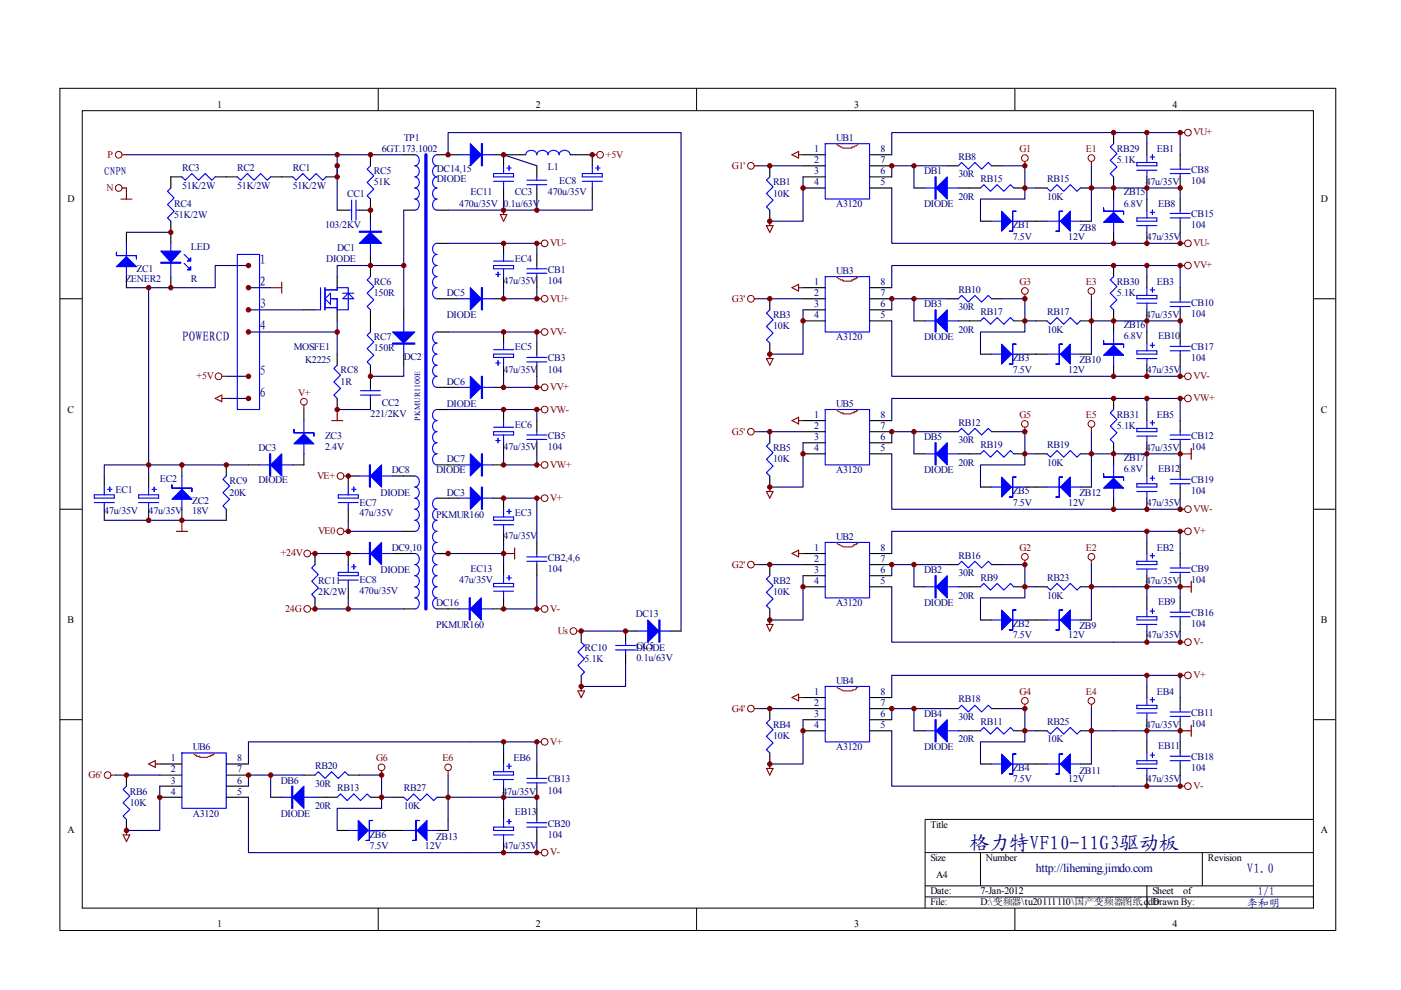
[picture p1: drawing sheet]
<svg xmlns="http://www.w3.org/2000/svg" width="297mm" height="210mm" viewBox="0 0 297 210" stroke-linecap="round" stroke-linejoin="round" font-family="sans-serif">
<g fill="none" stroke="#000" stroke-width=".21">
<path d="M12.7 18.7h270.5v178.6h-270.5zM80.2 18.7v4.7M147.7 18.7v4.7M215.2 18.7v4.7M17.4 23.5h261.1v169h-261.1zM12.7 63.3h4.7M278.4 63.3h4.7M12.7 108h4.7M278.4 108h4.7M12.7 152.6h4.7M278.4 152.6h4.7M278.4 173.7h-82.3v18.8"/>
<path d="M80.2 192.5v4.7M147.7 192.5v4.7M196.1 180.8h82.3M196.1 187.8h82.3M196.1 190.2h82.3M207.9 180.8v7M215.2 192.5v4.7M243.2 187.8v4.7M254.9 180.8v7"/>
</g>
<g fill="none" stroke="#000" stroke-width=".23">
<path d="M38.6 37.5h-2.4v2.4M45.6 37.5h4.7M57.4 37.5h4.7M69.1 37.5h2.4M78.5 32.8v2.4M85.6 32.8h2.4M92.7 32.8h4.7M104.4 32.8h7.1M106.8 32.8v2.4M106.8 39.9v2.3M113.8 35.2v2.3M113.8 39.9v2.3"/>
<path d="M120.9 32.8h4.7v2.4M125.6 39.9v2.3M163.2 35.2v2.3M170.3 32.8h4.7M170.3 37.5h4.7M170.3 35.2h4.7M170.3 39.9h4.7M184.4 32.8h4.7M184.4 37.5h4.7M184.4 35.2h4.7M184.4 39.9h4.7M193.8 39.9h2.3"/>
<path d="M200.8 35.2h2.4M203.2 39.9h4.7M210.2 35.2h2.4M214.9 39.9h2.4M219.6 39.9h2.4M229 39.9h2.4M236.1 28.1v2.4M236.1 37.5v4.7M243.2 30.5v2.3M243.2 37.5v2.4M250.2 32.8v2.4M250.2 37.5v2.4"/>
<path d="M26.8 49.3v2.3M26.8 58.6v2.4M36.2 46.9v4.7M36.2 58.6v2.4M71.5 44.6h2.3M71.5 58.6v2.4M76.2 44.6h2.3M78.5 42.2v4.7M78.5 53.9v4.7M85.6 44.6h2.4M92.7 44.6h2.3M92.7 51.6h2.3"/>
<path d="M106.8 51.6v2.3M106.8 58.6v2.4M113.8 53.9v2.4M113.8 58.6v2.4M163.2 44.6v2.3M207.9 46.9h2.3M217.3 46.9h4.7M229 46.9h2.4M236.1 49.3v2.3M236.1 56.3v2.3M243.2 42.2v2.4M243.2 49.3v2.3"/>
<path d="M243.2 58.6v2.4M250.2 42.2v2.4M250.2 46.9v2.4M64.4 65.7h2.4M71.5 65.7v2.3M71.5 75.1v2.3M78.5 65.7v4.7M78.5 77.4v4.7M85.6 65.7v2.3M85.6 75.1v2.3M92.7 63.3h4.7M92.7 70.4h2.3"/>
<path d="M104.4 63.3h2.4M106.8 70.4v2.3M106.8 77.4v2.4M113.8 72.7v2.4M113.8 77.4v2.4M163.2 63.3v2.4M163.2 72.7v2.4M170.3 65.7h4.7M170.3 61h4.7M170.3 63.3h4.7M170.3 68h4.7M184.4 65.7h4.7"/>
<path d="M184.4 61h4.7M184.4 63.3h4.7M184.4 68h4.7M193.8 68h2.3M200.8 63.3h2.4M203.2 68h4.7M207.9 75.1h2.3M210.2 63.3h2.4M214.9 68h2.4M217.3 75.1h4.7M219.6 68h2.4M229 68h2.4"/>
<path d="M229 75.1h2.4M236.1 65.7v4.7M236.1 77.4v2.4M243.2 65.7v2.3M243.2 70.4v2.3M243.2 77.4v2.4M250.2 61v2.3M250.2 65.7v2.3M250.2 70.4v2.3M250.2 75.1v2.3M38.6 98.6v2.3M48 98.6v2.3"/>
<path d="M52.7 98.6h2.3M64.4 86.8v2.4M64.4 96.2v2.4h-2.3M71.5 84.5v2.3M78.5 84.5v2.3M92.7 98.6h4.7M92.7 82.1h4.7M92.7 86.8h2.3M104.4 98.6h2.4M104.4 82.1h2.4M106.8 86.8v2.4M106.8 93.9v2.3"/>
<path d="M113.8 89.2v2.3M113.8 93.9v2.3M163.2 91.5v2.4M170.3 89.2h4.7M170.3 91.5h4.7M170.3 93.9h4.7M170.3 96.2h4.7M184.4 89.2h4.7M184.4 91.5h4.7M184.4 93.9h4.7M184.4 96.2h4.7M193.8 96.2h2.3"/>
<path d="M200.8 91.5h2.4M203.2 96.2h4.7M210.2 91.5h2.4M214.9 96.2h2.4M219.6 96.2h2.4M229 96.2h2.4M236.1 84.5v2.3M236.1 93.9v4.7M243.2 86.8v2.4M243.2 93.9v2.3M243.2 98.6v2.3M250.2 89.2v2.3"/>
<path d="M250.2 93.9v2.3M250.2 98.6v2.3M22.1 100.9v2.4M22.1 108v2.3M31.5 100.9v2.4M31.5 108v2.3M38.6 108v2.3M48 108v2.3M66.8 117.4v2.3M73.8 108v2.3M76.2 117.4h-2.4v2.3M76.2 100.9h-2.4v2.4"/>
<path d="M83.2 117.4h4.8M83.2 100.9h4.8M85.6 112.7h2.4M92.7 117.4h2.3M92.7 105.6h4.7M104.4 105.6h2.4v2.4M106.8 112.7v2.3M106.8 119.7v2.4M113.8 115v2.4M113.8 119.7v2.4M163.2 100.9v2.4M163.2 119.7v2.4"/>
<path d="M170.3 117.4h4.7M170.3 119.7h4.7M184.4 117.4h4.7M184.4 119.7h4.7M200.8 119.7h2.4M207.9 103.3h2.3M210.2 119.7h2.4M217.3 103.3h4.7M229 103.3h2.4M236.1 105.6v2.4M243.2 105.6v2.4M243.2 115v2.4"/>
<path d="M250.2 103.3v2.3M250.2 117.4v2.3M66.8 126.8v2.3M73.8 124.4v2.4M85.6 129.1h2.4M92.7 129.1h4.7M106.8 126.8v2.3h-2.4M123.2 133.8v2.4M132.6 138.5v2.4M135 133.8h-2.4v2.4M142 133.8h2.4M163.2 129.1v2.4"/>
<path d="M170.3 122.1h4.7M170.3 124.4h4.7M184.4 122.1h4.7M184.4 124.4h4.7M193.8 124.4h2.3M203.2 124.4h4.7M207.9 131.5h2.3M214.9 124.4h2.4M217.3 131.5h4.7M219.6 124.4h2.4M229 124.4h2.4M229 131.5h2.4"/>
<path d="M243.2 122.1v2.3M243.2 126.8v2.3M243.2 133.8v2.4M250.2 122.1v2.3M250.2 126.8v2.3M250.2 131.5v2.3M106.8 159.6v2.4M123.2 143.2v2.3M163.2 150.2v2.4M163.2 159.6v2.4M170.3 147.9h4.7M170.3 150.2h4.7"/>
<path d="M170.3 152.6h4.7M170.3 154.9h4.7M184.4 147.9h4.7M184.4 150.2h4.7M184.4 152.6h4.7M184.4 154.9h4.7M193.8 154.9h2.3M200.8 150.2h2.4M203.2 154.9h4.7M210.2 150.2h2.4M214.9 154.9h2.4M219.6 154.9h2.4"/>
<path d="M229 154.9h2.4M243.2 145.5v2.4M243.2 152.6v2.3M243.2 157.3v2.3M250.2 147.9v2.3M250.2 152.6v2.3M250.2 157.3v2.3M26.8 164.3v2.4M26.8 173.7v2.4M33.9 162h4.7M33.9 164.3h4.7M33.9 166.7h4.7"/>
<path d="M33.9 169h4.7M48 162h4.7M48 164.3h4.7M48 166.7h4.7M48 169h4.7M57.4 169h2.3M64.4 164.3h2.4M66.8 169h4.7M71.5 176.1h2.3M73.8 164.3h2.4M78.5 169h2.4M80.9 176.1h4.7"/>
<path d="M83.2 169h2.4M92.7 169h2.3M92.7 176.1h2.3M106.8 166.7v2.3M106.8 171.4v2.3M106.8 178.4v2.4M113.8 162v2.3M113.8 166.7v2.3M113.8 171.4v2.3M113.8 176.1v2.3M207.9 162h2.3M217.3 162h4.7"/>
<path d="M229 162h2.4M243.2 164.3v2.4M250.2 162v2.3"/>
</g>
<g fill="none" stroke="#00f" stroke-width=".23">
<path d="M36.2 39.9l-.7 .7 1.4 1.4-1.4 1.4 1.4 1.4-1.4 1.4 .7 .7M38.6 37.5l.7 .7 1.4-1.4 1.4 1.4 1.4-1.4 1.4 1.4 .7-.7M50.3 37.5l.7 .7 1.4-1.4 1.5 1.4 1.4-1.4 1.4 1.4 .7-.7M62.1 37.5l.7 .7 1.4-1.4 1.4 1.4 1.4-1.4 1.4 1.4 .7-.7M78.5 35.2l-.7 .7 1.5 1.4-1.5 1.4 1.5 1.4-1.5 1.4 .7 .7M88 32.8a1.2 1.2 0 0 1 .9 1.2 1.2 1.2 0 0 1-.9 1.2 1.2 1.2 0 0 1 .9 1.1 1.2 1.2 0 0 1-.9 1.2 1.2 1.2 0 0 1 .9 1.2 1.2 1.2 0 0 1-.9 1.2 1.2 1.2 0 0 1 .9 1.1 1.2 1.2 0 0 1-.9 1.2 1.2 1.2 0 0 1 .9 1.2 1.2 1.2 0 0 1-.9 1.2M92.7 32.8a1.2 1.2 0 0 0-1 1.2 1.2 1.2 0 0 0 1 1.2 1.2 1.2 0 0 0-1 1.1 1.2 1.2 0 0 0 1 1.2 1.2 1.2 0 0 0-1 1.2 1.2 1.2 0 0 0 1 1.2 1.2 1.2 0 0 0-1 1.1 1.2 1.2 0 0 0 1 1.2 1.2 1.2 0 0 0-1 1.2 1.2 1.2 0 0 0 1 1.2M97.4 32.8h7M104.6 36.8h4.3v.7h-4.3zM104.6 38.4h4.3M106.8 35.2v1.6M106.8 38.4v1.5"/>
<path d="M107.5 35.6h.9M107.9 35.2v.9M111.5 32.8a1.21 1.21 0 0 1 1.1-.9 1.21 1.21 0 0 1 1.2 .9 1.21 1.21 0 0 1 1.2-.9 1.21 1.21 0 0 1 1.2 .9 1.2 1.2 0 0 1 1.2-.9 1.2 1.2 0 0 1 1.1 .9 1.21 1.21 0 0 1 1.2-.9 1.21 1.21 0 0 1 1.2 .9M111.7 39.2h4.2M111.7 38.2h4.2M113.8 37.5v.7M113.8 39.2v.7M123.5 38.4h4.2M123.5 36.8h4.2v.7h-4.2zM125.6 35.2v1.6M125.6 38.4v1.5M126.3 35.6h.9"/>
<path d="M126.8 35.2v.9M163.2 37.5l-.7 .7 1.4 1.4-1.4 1.4 1.4 1.4-1.4 1.5 .7 .7M175 30.5h9.4v11.7h-9.4zM196.1 39.9h7.1M203.2 35.2l.7-.7 1.4 1.4 1.4-1.4 1.4 1.4 1.4-1.4 .7 .7M207.9 39.9l.7-.7 1.4 1.4 1.4-1.4 1.4 1.4 1.4-1.4 .7 .7M222 39.9l.7 .7 1.4-1.4 1.4 1.4 1.4-1.4 1.4 1.4 .7-.7M236.1 30.5l-.7 .7 1.4 1.4-1.4 1.4 1.4 1.4-1.4 1.4 .7 .7M241 34.5h4.3v.7h-4.3zM241 36.1h4.3M243.2 32.8v1.7M243.2 36.1v1.4"/>
<path d="M243.9 33.3h.9M244.3 32.8v.9M248.1 36.8h4.2M248.1 35.9h4.2M250.2 35.2v.7M250.2 36.8v.7M26.8 51.6v7M36.2 51.6v7M39 55.8l1 1M39 53.9l1 1M50.3 53.9h4.7v32.9h-4.7zM73.8 44.6h.7"/>
<path d="M74.5 42.4v4.3M75.5 44.6h.7M75.5 42.4v4.3M78.5 58.6l-.7 .7 1.5 1.5-1.5 1.4 1.5 1.4-1.5 1.4 .7 .7M78.5 46.9v7M92.7 51.6a1.2 1.2 0 0 0-1 1.2 1.2 1.2 0 0 0 1 1.1 1.2 1.2 0 0 0-1 1.2 1.2 1.2 0 0 0 1 1.2 1.2 1.2 0 0 0-1 1.2 1.2 1.2 0 0 0 1 1.1 1.2 1.2 0 0 0-1 1.2 1.2 1.2 0 0 0 1 1.2 1.2 1.2 0 0 0-1 1.2 1.2 1.2 0 0 0 1 1.1M104.6 56.3h4.3v.7h-4.3zM104.6 55.4h4.3M105.1 58.2h1M105.6 57.7v.9M106.8 53.9v1.5M106.8 57v1.6"/>
<path d="M111.7 57h4.2M111.7 57.9h4.2M113.8 56.3v.7M113.8 57.9v.7M175 58.6h9.4v11.8h-9.4zM210.2 46.9h7.1M222 46.9h7M236.1 58.6l-.7 .7 1.4 1.5-1.4 1.4 1.4 1.4-1.4 1.4 .7 .7M236.1 42.2v7.1M241 46.2h4.3v.7h-4.3zM241 47.8h4.3M243.2 44.6v1.6"/>
<path d="M243.2 47.8v1.5M243.9 45h.9M244.3 44.6v.9M248.1 46.2h4.2M248.1 45.3h4.2M250.2 44.6v.7M250.2 46.2v.7M68 61v4.7h-1.2M68.9 61.5h2.6v-.5h2.3v4.7h-2.3v-2.4h-1.4M68.9 61v4.7M68.9 65.2h2.6M68.9 63.3l1.2-1.1v2.3z"/>
<path d="M71.5 77.4l-.7 .7 1.4 1.4-1.4 1.5 1.4 1.4-1.4 1.4 .7 .7M72.7 63.3l1.1-1.1 1.2 1.1zM72.7 62.2h2.3M78.5 70.4l-.7 .7 1.5 1.4-1.5 1.4 1.5 1.4-1.5 1.4 .7 .7M85.6 68v7.1M92.7 70.4a1.2 1.2 0 0 0-1 1.2 1.2 1.2 0 0 0 1 1.1 1.2 1.2 0 0 0-1 1.2 1.2 1.2 0 0 0 1 1.2 1.2 1.2 0 0 0-1 1.2 1.2 1.2 0 0 0 1 1.1 1.21 1.21 0 0 0-1 1.2 1.21 1.21 0 0 0 1 1.2 1.2 1.2 0 0 0-1 1.2 1.2 1.2 0 0 0 1 1.1M97.4 63.3h7M104.6 75.1h4.3v.7h-4.3zM104.6 74.1h4.3M105.1 77h1M105.6 76.5v.9M106.8 72.7v1.4"/>
<path d="M106.8 75.8v1.6M111.7 75.8h4.2M111.7 76.7h4.2M113.8 75.1v.7M113.8 76.7v.7M163.2 65.7l-.7 .7 1.4 1.4-1.4 1.4 1.4 1.4-1.4 1.4 .7 .7M196.1 68h7.1M203.2 63.3l.7-.7 1.4 1.4 1.4-1.4 1.4 1.4 1.4-1.4 .7 .7M207.9 68l.7-.7 1.4 1.4 1.4-1.4 1.4 1.4 1.4-1.4 .7 .7M210.2 75.1h7.1M222 68l.7 .7 1.4-1.4 1.4 1.4 1.4-1.4 1.4 1.4 .7-.7M222 75.1h7"/>
<path d="M236.1 70.4v7M241 62.6h4.3v.7h-4.3zM241 74.4h4.3v.7h-4.3zM241 64.3h4.3M241 76h4.3M243.2 61v1.6M243.2 64.3v1.4M243.2 72.7v1.7M243.2 76v1.4M243.9 61.5h.9M243.9 73.2h.9M244.3 61v.9"/>
<path d="M244.3 72.7v1M248.1 74.4h4.2M248.1 65h4.2M248.1 64h4.2M248.1 73.4h4.2M250.2 63.3v.7M250.2 65v.7M250.2 72.7v.7M250.2 74.4v.7M55 98.6h7.1M64.4 89.2v7M76.4 83.8h4.3"/>
<path d="M76.4 82.8h4.3M78.5 82.1v.7M78.5 83.8v.7M92.7 96.2a1.2 1.2 0 0 0-1 1.2 1.2 1.2 0 0 0 1 1.2M92.7 86.8a1.2 1.2 0 0 0-1 1.2 1.2 1.2 0 0 0 1 1.2 1.2 1.2 0 0 0-1 1.2 1.2 1.2 0 0 0 1 1.1 1.2 1.2 0 0 0-1 1.2 1.2 1.2 0 0 0 1 1.2 1.2 1.2 0 0 0-1 1.2 1.2 1.2 0 0 0 1 1.1M97.4 98.6h7M97.4 82.1h7M104.6 91.5h4.3v.7h-4.3zM104.6 90.6h4.3M105.1 93.4h1M105.6 92.9v1M106.8 89.2v1.4"/>
<path d="M106.8 92.2v1.7M111.7 93.2h4.2M111.7 92.2h4.2M113.8 91.5v.7M113.8 93.2v.7M163.2 93.9l-.7 .7 1.4 1.4-1.4 1.4 1.4 1.4-1.4 1.4 .7 .7M175 86.8h9.4v11.8h-9.4zM196.1 96.2h7.1M203.2 91.5l.7-.7 1.4 1.4 1.4-1.4 1.4 1.4 1.4-1.4 .7 .7M207.9 96.2l.7-.7 1.4 1.4 1.4-1.4 1.4 1.4 1.4-1.4 .7 .7M222 96.2l.7 .7 1.4-1.4 1.4 1.4 1.4-1.4 1.4 1.4 .7-.7M236.1 86.8l-.7 .7 1.4 1.4-1.4 1.5 1.4 1.4-1.4 1.4 .7 .7"/>
<path d="M236.1 98.6v7M241 90.8h4.3v.7h-4.3zM241 92.5h4.3M243.2 89.2v1.6M243.2 92.5v1.4M243.9 89.6h.9M244.3 89.2v.9M248.1 93.2h4.2M248.1 92.2h4.2M250.2 91.5v.7M250.2 93.2v.7M20 106.6h4.2"/>
<path d="M20 104.9h4.2v.7h-4.2zM22.1 103.3v1.6M22.1 106.6v1.4M22.8 103.7h1M23.3 103.3v.9M29.4 104.9h4.2v.7h-4.2zM29.4 106.6h4.2M31.5 103.3v1.6M31.5 106.6v1.4M32.2 103.7h1M32.7 103.3v.9M38.6 100.9v7.1"/>
<path d="M48 100.9l-.7 .7 1.4 1.4-1.4 1.4 1.4 1.5-1.4 1.4 .7 .7M66.8 119.7l-.7 .7 1.4 1.4-1.4 1.4 1.4 1.4-1.4 1.5 .7 .7M71.7 106.6h4.3M71.7 104.9h4.3v.7h-4.3zM73.8 103.3v1.6M73.8 106.6v1.4M73.8 119.7v1.7M74.5 103.7h1M75 103.3v.9M75 119.7v1M76.2 117.4h7M76.2 100.9h7"/>
<path d="M88 117.4a1.2 1.2 0 0 1 .9 1.1 1.2 1.2 0 0 1-.9 1.2 1.2 1.2 0 0 1 .9 1.2 1.2 1.2 0 0 1-.9 1.2 1.2 1.2 0 0 1 .9 1.1 1.2 1.2 0 0 1-.9 1.2 1.2 1.2 0 0 1 .9 1.2 1.2 1.2 0 0 1-.9 1.2M88 100.9a1.2 1.2 0 0 1 .9 1.2 1.2 1.2 0 0 1-.9 1.2 1.2 1.2 0 0 1 .9 1.1 1.2 1.2 0 0 1-.9 1.2 1.2 1.2 0 0 1 .9 1.2 1.2 1.2 0 0 1-.9 1.2 1.2 1.2 0 0 1 .9 1.1 1.2 1.2 0 0 1-.9 1.2 1.2 1.2 0 0 1 .9 1.2 1.2 1.2 0 0 1-.9 1.2M92.7 105.6a1.2 1.2 0 0 0-1 1.2 1.2 1.2 0 0 0 1 1.2 1.21 1.21 0 0 0-1 1.1 1.21 1.21 0 0 0 1 1.2 1.2 1.2 0 0 0-1 1.2 1.2 1.2 0 0 0 1 1.2 1.2 1.2 0 0 0-1 1.1 1.2 1.2 0 0 0 1 1.2 1.2 1.2 0 0 0-1 1.2 1.2 1.2 0 0 0 1 1.2 1.2 1.2 0 0 0-1 1.1 1.2 1.2 0 0 0 1 1.2 1.2 1.2 0 0 0-1 1.2 1.2 1.2 0 0 0 1 1.2 1.2 1.2 0 0 0-1 1.1 1.2 1.2 0 0 0 1 1.2 1.2 1.2 0 0 0-1 1.2 1.2 1.2 0 0 0 1 1.2M97.4 105.6h7M104.6 109.6h4.3v.7h-4.3zM104.6 111.3h4.3M106.8 108v1.6M106.8 111.3v1.4M107.5 108.4h.9M107.9 108v.9M111.7 119h4.2M111.7 118.1h4.2"/>
<path d="M113.8 117.4v.7M113.8 119v.7M175 115h9.4v11.8h-9.4zM203.2 119.7l.7-.7 1.4 1.4 1.4-1.4 1.4 1.4 1.4-1.4 .7 .7M210.2 103.3h7.1M222 103.3h7M241 102.6h4.3v.7h-4.3zM241 119h4.3v.7h-4.3zM241 104.2h4.3M243.2 100.9v1.7M243.2 104.2v1.4M243.2 117.4v1.6"/>
<path d="M243.9 101.4h.9M243.9 117.8h.9M244.3 100.9v1M244.3 117.4v.9M248.1 102.6h4.2M248.1 101.6h4.2M250.2 100.9v.7M250.2 102.6v.7M250.2 119.7v.7M71.7 121.4h4.3v.7h-4.3zM71.7 123h4.3M73.8 123v1.4"/>
<path d="M74.5 120.2h1M88 126.8a1.2 1.2 0 0 1 .9 1.1 1.2 1.2 0 0 1-.9 1.2M92.7 126.8a1.2 1.2 0 0 0-1 1.1 1.2 1.2 0 0 0 1 1.2M97.4 129.1h7M104.6 123.7h4.3v.7h-4.3zM104.6 125.3h4.3M106.8 122.1v1.6M106.8 125.3v1.5M107.5 122.5h.9M107.9 122.1v.9M123.2 136.2l.7 .7-1.4 1.4 1.4 1.4-1.4 1.4 1.4 1.4-.7 .7M130.5 137.8h4.2"/>
<path d="M130.5 136.9h4.2M132.6 136.2v.7M132.6 137.8v.7M135 133.8h7M163.2 122.1l-.7 .7 1.4 1.4-1.4 1.4 1.4 1.4-1.4 1.4 .7 .7M196.1 124.4h7.1M207.9 124.4l.7-.7 1.4 1.4 1.4-1.4 1.4 1.4 1.4-1.4 .7 .7M210.2 131.5h7.1M222 124.4l.7 .7 1.4-1.4 1.4 1.4 1.4-1.4 1.4 1.4 .7-.7M222 131.5h7M241 130.8h4.3v.7h-4.3zM241 120.7h4.3"/>
<path d="M241 132.4h4.3M243.2 120.7v1.4M243.2 129.1v1.7M243.2 132.4v1.4M243.9 129.6h.9M244.3 129.1v.9M248.1 130.8h4.2M248.1 121.4h4.2M248.1 120.4h4.2M248.1 129.8h4.2M250.2 121.4v.7M250.2 129.1v.7"/>
<path d="M250.2 130.8v.7M38.6 159.6h9.4v11.8h-9.4zM163.2 152.6l-.7 .7 1.4 1.4-1.4 1.4 1.4 1.4-1.4 1.4 .7 .7M175 145.5h9.4v11.8h-9.4zM196.1 154.9h7.1M203.2 150.2l.7-.7 1.4 1.4 1.4-1.4 1.4 1.4 1.4-1.4 .7 .7M207.9 154.9l.7-.7 1.4 1.4 1.4-1.4 1.4 1.4 1.4-1.4 .7 .7M222 154.9l.7 .7 1.4-1.4 1.4 1.4 1.4-1.4 1.4 1.4 .7-.7M241 149.5h4.3v.7h-4.3zM241 151.2h4.3M243.2 147.9v1.6M243.2 151.2v1.4"/>
<path d="M243.2 159.6v1.7M243.9 148.4h.9M244.3 147.9v.9M244.3 159.6v1M248.1 151.9h4.2M248.1 150.9h4.2M250.2 150.2v.7M250.2 151.9v.7M250.2 159.6v.7M26.8 166.7l-.7 .7 1.4 1.4-1.4 1.4 1.4 1.4-1.4 1.4 .7 .7M59.7 169h7.1M66.8 164.3l.7-.7 1.4 1.4 1.4-1.4 1.4 1.4 1.4-1.4 .7 .7"/>
<path d="M71.5 169l.7-.7 1.4 1.4 1.4-1.4 1.4 1.4 1.4-1.4 .7 .7M73.8 176.1h7.1M85.6 169l.7 .7 1.4-1.4 1.4 1.4 1.4-1.4 1.4 1.4 .8-.7M85.6 176.1h7.1M104.6 163.6h4.3v.7h-4.3zM104.6 175.4h4.3v.7h-4.3zM104.6 165.3h4.3M104.6 177h4.3M106.8 162v1.6M106.8 165.3v1.4M106.8 173.7v1.7M106.8 177v1.4"/>
<path d="M107.5 162.5h.9M107.5 174.2h.9M107.9 162v.9M107.9 173.7v1M111.7 175.4h4.2M111.7 166h4.2M111.7 165h4.2M111.7 174.4h4.2M113.8 164.3v.7M113.8 166v.7M113.8 173.7v.7M113.8 175.4v.7"/>
<path d="M210.2 162h7.1M222 162h7M241 161.3h4.3v.7h-4.3zM241 162.9h4.3M243.2 162.9v1.4M243.9 160.1h.9M248.1 161.3h4.2M248.1 160.3h4.2M250.2 161.3v.7"/>
</g>
<g fill="#00f" stroke="#00f" stroke-width=".23">
<path d="M76.2 51.6l2.3-2.3 2.4 2.3z"/>
<path d="M83.2 70.4h4.8l-2.4 2.3z"/>
<path d="M34.1 53.2h4.2l-2.1 2.4z"/>
<path d="M39.7 57.2l.7-.7v.7z"/>
<path d="M40.4 54.7v.7h-.7z"/>
<path d="M24.7 56.5l2.1-2.1 2.1 2.1z"/>
<path d="M62.3 94.1l2.1-2.1 2.2 2.1z"/>
<path d="M36.4 105.9l2.2-2.2 2.1 2.2z"/>
<path d="M57.4 98.6l2.3-2.4v4.7z"/>
<path d="M99.7 30.5l2.4 2.3-2.4 2.4z"/>
<path d="M198.5 39.9l2.3-2.4v4.7z"/>
<path d="M234 47.1l2.1-2.1 2.1 2.1z"/>
<path d="M212.4 44.8l2.1 2.1-2.1 2.1z"/>
<path d="M224.8 46.9l2.1-2.1v4.2z"/>
<path d="M198.5 68l2.3-2.3v4.7z"/>
<path d="M234 75.3l2.1-2.1 2.1 2.1z"/>
<path d="M212.4 73l2.1 2.1-2.1 2.1z"/>
<path d="M226.9 73v4.2l-2.1-2.1z"/>
<path d="M198.5 96.2l2.3-2.3v4.7z"/>
<path d="M234 103.5l2.1-2.1 2.1 2.1z"/>
<path d="M212.4 101.2l2.1 2.1-2.1 2.1z"/>
<path d="M224.8 103.3l2.1-2.1v4.2z"/>
<path d="M198.5 124.4l2.3-2.3v4.7z"/>
<path d="M212.4 129.3l2.1 2.2-2.1 2.1z"/>
<path d="M224.8 131.5l2.1-2.2v4.3z"/>
<path d="M198.5 154.9l2.3-2.3v4.7z"/>
<path d="M212.4 159.9l2.1 2.1-2.1 2.1z"/>
<path d="M224.8 162l2.1-2.1v4.2z"/>
<path d="M99.7 61l2.4 2.3-2.4 2.4z"/>
<path d="M99.7 79.8l2.4 2.3-2.4 2.4z"/>
<path d="M99.7 96.2l2.4 2.4-2.4 2.3z"/>
<path d="M99.7 103.3l2.4 2.3-2.4 2.4z"/>
<path d="M99.7 129.1l2.4-2.3v4.7z"/>
<path d="M62.1 169l2.3-2.3v4.7z"/>
<path d="M76 174l2.1 2.1-2.1 2.1z"/>
<path d="M88.4 176.1l2.1-2.1v4.2z"/>
<path d="M78.5 117.4l2.4-2.4v4.7z"/>
<path d="M78.5 100.9l2.4-2.3v4.7z"/>
<path d="M137.3 131.5l2.4 2.3-2.4 2.4z"/>
<path d="M76.2 49h4.7v.3h-4.7z" fill-rule="evenodd"/>
<path d="M83.2 72.7h4.8v.3h-4.8z" fill-rule="evenodd"/>
<path d="M34.1 55.6h4.2v.2h-4.2z" fill-rule="evenodd"/>
<path d="M24.7 53.5v.7h4.2v.7v-.7h-4.2z" fill-rule="evenodd"/>
<path d="M62.3 91.1v.7h4.3v.7v-.7h-4.3z" fill-rule="evenodd"/>
<path d="M36.4 102.8v.7h4.3v.7v-.7h-4.3z" fill-rule="evenodd"/>
<path d="M57.1 96.2h.3v4.7h-.3z" fill-rule="evenodd"/>
<path d="M102.1 30.5h.2v4.7h-.2z" fill-rule="evenodd"/>
<path d="M198.2 37.5h.3v4.7h-.3z" fill-rule="evenodd"/>
<path d="M234 44.1v.7h4.2v.7v-.7h-4.2z" fill-rule="evenodd"/>
<path d="M214.7 44.8v4.2h-.7h.7v-4.2h.7z" fill-rule="evenodd"/>
<path d="M224.6 44.8h.7h-.7v4.2h-.7h.7z" fill-rule="evenodd"/>
<path d="M198.2 65.7h.3v4.7h-.3z" fill-rule="evenodd"/>
<path d="M234 72.3v.7h4.2v.7v-.7h-4.2z" fill-rule="evenodd"/>
<path d="M214.7 73v4.2h-.7h.7v-4.2h.7z" fill-rule="evenodd"/>
<path d="M224.6 73h.7h-.7v4.2h-.7h.7z" fill-rule="evenodd"/>
<path d="M198.2 93.9h.3v4.7h-.3z" fill-rule="evenodd"/>
<path d="M234 100.4v.8h4.2v.7v-.7h-4.2z" fill-rule="evenodd"/>
<path d="M214.7 101.2v4.2h-.7h.7v-4.2h.7z" fill-rule="evenodd"/>
<path d="M224.6 101.2h.7h-.7v4.2h-.7h.7z" fill-rule="evenodd"/>
<path d="M198.2 122.1h.3v4.7h-.3z" fill-rule="evenodd"/>
<path d="M214.7 129.3v4.3h-.7h.7v-4.3h.7z" fill-rule="evenodd"/>
<path d="M224.6 129.3h.7h-.7v4.3h-.7h.7z" fill-rule="evenodd"/>
<path d="M198.2 152.6h.3v4.7h-.3z" fill-rule="evenodd"/>
<path d="M214.7 159.9v4.2h-.7h.7v-4.2h.7z" fill-rule="evenodd"/>
<path d="M224.6 159.9h.7h-.7v4.2h-.7h.7z" fill-rule="evenodd"/>
<path d="M102.1 61h.2v4.7h-.2z" fill-rule="evenodd"/>
<path d="M102.1 79.8h.2v4.7h-.2z" fill-rule="evenodd"/>
<path d="M102.1 96.2h.2v4.7h-.2z" fill-rule="evenodd"/>
<path d="M102.1 103.3h.2v4.7h-.2z" fill-rule="evenodd"/>
<path d="M99.5 126.8h.2v4.7h-.2z" fill-rule="evenodd"/>
<path d="M61.8 166.7h.3v4.7h-.3z" fill-rule="evenodd"/>
<path d="M78.3 174v4.2h-.7h.7v-4.2h.7z" fill-rule="evenodd"/>
<path d="M88.2 174h.7h-.7v4.2h-.7h.7z" fill-rule="evenodd"/>
<path d="M78.3 115h.2v4.7h-.2z" fill-rule="evenodd"/>
<path d="M78.3 98.6h.2v4.7h-.2z" fill-rule="evenodd"/>
<path d="M139.7 131.5h.2v4.7h-.2z" fill-rule="evenodd"/>
</g>
<g fill="none" stroke="#000080" stroke-width=".23">
<path d="M26.8 32.8h58.8M71.5 32.8v11.8M95 32.8v-4.7h49.4v105.7M106.8 32.8l7 2.4M160.9 35.2h9.4M170.3 37.5v9.4h-7.1M189.1 32.8v-4.7h61.1v4.7M189.1 39.9v11.7h61.1v-2.3M193.8 35.2h-4.7v2.3M200.8 35.2h-7v4.7M212.6 35.2h4.7v4.7M219.6 39.9h-2.3v2.3h-9.4v4.7"/>
<path d="M231.4 35.2v4.7h18.8v2.3M231.4 39.9v7M243.2 28.1v2.4M243.2 39.9v2.3M26.8 49.3h9.4M52.7 56.3h-7.1v4.7h-18.8M85.6 44.6v11.7h-14.1v2.3M85.6 56.3v9.4M95 51.6h18.8v2.3M106.8 42.2v2.4h-11.8M113.8 42.2v2.4M125.6 42.2v2.4h-18.8"/>
<path d="M243.2 56.3v2.3M31.5 61v39.9M48 79.8h4.7M52.7 65.7h11.7M52.7 61h4.7M52.7 70.4h18.8M71.5 68v7.1M85.6 77.4v2.4h-7.1M95 70.4h18.8v2.3M106.8 61v2.3h7v-2.3M106.8 79.8v2.3h7v-2.3M160.9 63.3h9.4"/>
<path d="M170.3 65.7v9.4h-7.1M189.1 61v-4.7h61.1v4.7M189.1 68v11.8h61.1v-2.4M193.8 63.3h-4.7v2.4M200.8 63.3h-7v4.7M212.6 63.3h4.7v4.7M219.6 68h-2.3v2.4h-9.4v4.7M231.4 63.3v4.7h18.8v2.4M231.4 68v7.1M243.2 68v2.4M48 84.5h4.7M52.7 98.6h-30.6v2.3"/>
<path d="M71.5 86.8h7M95 86.8h18.8v2.4M106.8 96.2v2.4h7v-2.4M160.9 91.5h9.4M170.3 93.9v9.4h-7.1M189.1 89.2v-4.7h61.1v4.7M189.1 96.2v11.8h61.1v-2.4M193.8 91.5h-4.7v2.4M200.8 91.5h-7v4.7M212.6 91.5h4.7v4.7M219.6 96.2h-2.3v2.4h-9.4v4.7M231.4 91.5v4.7h18.8v2.4"/>
<path d="M231.4 96.2v7.1M243.2 84.5v2.3M243.2 96.2v2.4M22.1 110.3h25.9M66.8 117.4h7M73.8 110.3v2.4h11.8M95 117.4h11.8M106.8 105.6h7v9.4M106.8 115v4.7M160.9 119.7h9.4M189.1 117.4v-4.7h61.1v4.7M193.8 119.7h-4.7v2.4"/>
<path d="M200.8 119.7h-7v4.7M212.6 119.7h4.7v4.7M231.4 119.7v4.7h18.8v2.4M243.2 112.7v2.3M66.8 129.1h18.8M73.8 126.8v2.3M113.8 122.1v7h-7M123.2 133.8h9.4M170.3 122.1v9.4h-7.1M189.1 124.4v11.8h61.1v-2.4M219.6 124.4h-2.3v2.4h-9.4v4.7M231.4 124.4v7.1"/>
<path d="M243.2 124.4v2.4M106.8 157.3v2.3M132.6 140.9v4.6h-9.4M160.9 150.2h9.4M170.3 152.6v9.4h-7.1M189.1 147.9v-4.7h61.1v4.7M189.1 154.9v11.8h61.1v-2.4M193.8 150.2h-4.7v2.4M200.8 150.2h-7v4.7M212.6 150.2h4.7v4.7M219.6 154.9h-2.3v2.4h-9.4v4.7M231.4 150.2v4.7h18.8v2.4"/>
<path d="M231.4 154.9v7.1M243.2 143.2v2.3M243.2 154.9v2.4M24.5 164.3h9.4M33.9 166.7v9.4h-7.1M52.7 162v-4.7h61.1v4.7M52.7 169v11.8h61.1v-2.4M57.4 164.3h-4.7v2.4M64.4 164.3h-7v4.7M76.2 164.3h4.7v4.7M83.2 169h-2.3v2.4h-9.4v4.7M95 164.3v4.7h18.8v2.4"/>
<path d="M95 169v7.1M106.8 169v2.4"/>
</g>
<g fill="none" stroke="#800000" stroke-width=".23">
<path d="M25.9 32.8h.9M25.9 39.9h.9v2.3M125.6 32.8h.9M159.9 35.2h1M167.9 32.8l1.4-.7v1.4zM169.3 32.8h1M217.3 34.2v1M231.4 34.2v1M250.2 28.1h1M25.6 42.2h2.4M59.7 59.8v2.4M106.1 45.5h1.4l-.7 1.4z"/>
<path d="M106.8 44.6v.9M113.8 51.6h1M162.5 47.8h1.4l-.7 1.5zM163.2 46.9v.9M250.2 51.6h1M250.2 56.3h1M47 79.8h1M57.4 61h2.3M113.8 63.3h1M113.8 70.4h1M159.9 63.3h1M162.5 76h1.4l-.7 1.4z"/>
<path d="M163.2 75.1v.9M167.9 61l1.4-.7v1.4zM169.3 61h1M217.3 62.4v.9M231.4 62.4v.9M250.2 79.8h1M45.6 84.5l1.4-.7v1.4zM47 84.5h1M64.4 85.9v.9M70.3 89.2h2.4M71.5 86.8v2.4M113.8 82.1h1"/>
<path d="M113.8 98.6h1M113.8 86.8h1M159.9 91.5h1M167.9 89.2l1.4-.7v1.4zM169.3 89.2h1M217.3 90.6v.9M231.4 90.6v.9M250.2 84.5h1M250.2 96.2h2.4M252.6 95.1v2.3M37.4 112.7h2.3M38.6 110.3v2.4"/>
<path d="M65.8 117.4h1M72.9 112.7h.9M72.9 100.9h.9M106.8 117.4h2.3M109.1 116.2v2.3M113.8 105.6h1M159.9 119.7h1M162.5 104.2h1.4l-.7 1.4zM163.2 103.3v.9M167.9 117.4l1.4-.7v1.4zM169.3 117.4h1M217.3 118.8v.9"/>
<path d="M231.4 118.8v.9M250.2 112.7h1M250.2 108h1M65.8 129.1h1M113.8 129.1h1M122.3 133.8h.9M162.5 132.4h1.4l-.7 1.4zM163.2 131.5v.9M250.2 136.2h1M250.2 124.4h2.4M252.6 123.2v2.4M113.8 157.3h1"/>
<path d="M122.5 146.5h1.4l-.7 1.4zM123.2 145.5v1M159.9 150.2h1M167.9 147.9l1.4-.7v1.4zM169.3 147.9h1M217.3 149.3v.9M231.4 149.3v.9M250.2 143.2h1M250.2 154.9h2.4M252.6 153.8v2.3M23.5 164.3h1M26.1 177h1.4l-.7 1.4z"/>
<path d="M26.8 176.1v.9M31.5 162l1.4-.7v1.4zM32.9 162h1M80.9 163.4v.9M95 163.4v.9M162.5 162.9h1.4l-.7 1.4zM163.2 162v.9M250.2 166.7h1M113.8 180.8h1"/>
</g>
<g fill="none" stroke="#800000" stroke-width=".21">
<circle cx="25.2" cy="32.8" r=".71"/>
<circle cx="25.2" cy="39.9" r=".71"/>
<circle cx="127.2" cy="32.8" r=".71"/>
<circle cx="159.2" cy="35.2" r=".71"/>
<circle cx="217.3" cy="33.5" r=".7"/>
<circle cx="231.4" cy="33.5" r=".71"/>
<circle cx="251.9" cy="28.1" r=".71"/>
<circle cx="115.5" cy="51.6" r=".71"/>
<circle cx="251.9" cy="51.6" r=".71"/>
<circle cx="251.9" cy="56.3" r=".71"/>
<circle cx="46.3" cy="79.8" r=".71"/>
<circle cx="115.5" cy="63.3" r=".71"/>
<circle cx="115.5" cy="70.4" r=".71"/>
<circle cx="159.2" cy="63.3" r=".71"/>
<circle cx="217.3" cy="61.7" r=".7"/>
<circle cx="231.4" cy="61.7" r=".71"/>
<circle cx="251.9" cy="79.8" r=".71"/>
<circle cx="64.4" cy="85.2" r=".71"/>
<circle cx="115.5" cy="82.1" r=".71"/>
<circle cx="115.5" cy="98.6" r=".71"/>
<circle cx="115.5" cy="86.8" r=".71"/>
<circle cx="159.2" cy="91.5" r=".71"/>
<circle cx="217.3" cy="89.9" r=".7"/>
<circle cx="231.4" cy="89.9" r=".71"/>
<circle cx="251.9" cy="84.5" r=".71"/>
<circle cx="65.1" cy="117.4" r=".7"/>
<circle cx="72.2" cy="112.7" r=".71"/>
<circle cx="72.2" cy="100.9" r=".71"/>
<circle cx="115.5" cy="105.6" r=".71"/>
<circle cx="159.2" cy="119.7" r=".71"/>
<circle cx="217.3" cy="118.1" r=".7"/>
<circle cx="231.4" cy="118.1" r=".71"/>
<circle cx="251.9" cy="112.7" r=".71"/>
<circle cx="251.9" cy="108" r=".71"/>
<circle cx="65.1" cy="129.1" r=".71"/>
<circle cx="115.5" cy="129.1" r=".71"/>
<circle cx="121.6" cy="133.8" r=".7"/>
<circle cx="251.9" cy="136.2" r=".71"/>
<circle cx="115.5" cy="157.3" r=".71"/>
<circle cx="159.2" cy="150.2" r=".71"/>
<circle cx="217.3" cy="148.6" r=".71"/>
<circle cx="231.4" cy="148.6" r=".71"/>
<circle cx="251.9" cy="143.2" r=".71"/>
<circle cx="22.8" cy="164.3" r=".7"/>
<circle cx="80.9" cy="162.7" r=".71"/>
<circle cx="95" cy="162.7" r=".71"/>
<circle cx="251.9" cy="166.7" r=".71"/>
<circle cx="115.5" cy="180.8" r=".71"/>
</g>
<g fill="#800000" stroke="#800000" stroke-width=".21">
<circle cx="52.7" cy="56.3" r=".47"/>
<circle cx="52.7" cy="61" r=".47"/>
<circle cx="52.7" cy="65.7" r=".47"/>
<circle cx="52.7" cy="79.8" r=".47"/>
<circle cx="52.7" cy="84.5" r=".47"/>
<circle cx="52.7" cy="70.4" r=".47"/>
<circle cx="33.9" cy="169" r=".47"/>
<circle cx="52.7" cy="164.3" r=".47"/>
<circle cx="80.9" cy="169" r=".47"/>
<circle cx="95" cy="169" r=".47"/>
<circle cx="57.4" cy="164.3" r=".47"/>
<circle cx="80.9" cy="164.3" r=".47"/>
<circle cx="106.8" cy="169" r=".47"/>
<circle cx="106.8" cy="180.8" r=".47"/>
<circle cx="113.8" cy="169" r=".47"/>
<circle cx="113.8" cy="157.3" r=".47"/>
<circle cx="113.8" cy="180.8" r=".47"/>
<circle cx="106.8" cy="157.3" r=".47"/>
<circle cx="26.8" cy="176.1" r=".47"/>
<circle cx="26.8" cy="164.3" r=".47"/>
<circle cx="170.3" cy="39.9" r=".47"/>
<circle cx="189.1" cy="35.2" r=".47"/>
<circle cx="217.3" cy="39.9" r=".47"/>
<circle cx="236.1" cy="39.9" r=".47"/>
<circle cx="236.1" cy="28.1" r=".47"/>
<circle cx="231.4" cy="39.9" r=".47"/>
<circle cx="236.1" cy="51.6" r=".47"/>
<circle cx="193.8" cy="35.2" r=".47"/>
<circle cx="217.3" cy="35.2" r=".47"/>
<circle cx="243.2" cy="39.9" r=".47"/>
<circle cx="243.2" cy="51.6" r=".47"/>
<circle cx="250.2" cy="39.9" r=".47"/>
<circle cx="250.2" cy="28.1" r=".47"/>
<circle cx="250.2" cy="51.6" r=".47"/>
<circle cx="243.2" cy="28.1" r=".47"/>
<circle cx="163.2" cy="46.9" r=".47"/>
<circle cx="163.2" cy="35.2" r=".47"/>
<circle cx="170.3" cy="68" r=".47"/>
<circle cx="189.1" cy="63.3" r=".47"/>
<circle cx="217.3" cy="68" r=".47"/>
<circle cx="236.1" cy="68" r=".47"/>
<circle cx="236.1" cy="56.3" r=".47"/>
<circle cx="231.4" cy="68" r=".47"/>
<circle cx="236.1" cy="79.8" r=".47"/>
<circle cx="193.8" cy="63.3" r=".47"/>
<circle cx="217.3" cy="63.3" r=".47"/>
<circle cx="243.2" cy="68" r=".47"/>
<circle cx="243.2" cy="79.8" r=".47"/>
<circle cx="250.2" cy="68" r=".47"/>
<circle cx="250.2" cy="56.3" r=".47"/>
<circle cx="250.2" cy="79.8" r=".47"/>
<circle cx="243.2" cy="56.3" r=".47"/>
<circle cx="163.2" cy="75.1" r=".47"/>
<circle cx="163.2" cy="63.3" r=".47"/>
<circle cx="170.3" cy="96.2" r=".47"/>
<circle cx="189.1" cy="91.5" r=".47"/>
<circle cx="217.3" cy="96.2" r=".47"/>
<circle cx="236.1" cy="96.2" r=".47"/>
<circle cx="236.1" cy="84.5" r=".47"/>
<circle cx="231.4" cy="96.2" r=".47"/>
<circle cx="236.1" cy="108" r=".47"/>
<circle cx="193.8" cy="91.5" r=".47"/>
<circle cx="217.3" cy="91.5" r=".47"/>
<circle cx="243.2" cy="96.2" r=".47"/>
<circle cx="243.2" cy="108" r=".47"/>
<circle cx="250.2" cy="96.2" r=".47"/>
<circle cx="250.2" cy="84.5" r=".47"/>
<circle cx="250.2" cy="108" r=".47"/>
<circle cx="243.2" cy="84.5" r=".47"/>
<circle cx="163.2" cy="103.3" r=".47"/>
<circle cx="163.2" cy="91.5" r=".47"/>
<circle cx="170.3" cy="124.4" r=".47"/>
<circle cx="189.1" cy="119.7" r=".47"/>
<circle cx="217.3" cy="124.4" r=".47"/>
<circle cx="231.4" cy="124.4" r=".47"/>
<circle cx="193.8" cy="119.7" r=".47"/>
<circle cx="217.3" cy="119.7" r=".47"/>
<circle cx="243.2" cy="124.4" r=".47"/>
<circle cx="243.2" cy="136.2" r=".47"/>
<circle cx="250.2" cy="124.4" r=".47"/>
<circle cx="250.2" cy="112.7" r=".47"/>
<circle cx="250.2" cy="136.2" r=".47"/>
<circle cx="243.2" cy="112.7" r=".47"/>
<circle cx="163.2" cy="131.5" r=".47"/>
<circle cx="163.2" cy="119.7" r=".47"/>
<circle cx="170.3" cy="154.9" r=".47"/>
<circle cx="189.1" cy="150.2" r=".47"/>
<circle cx="217.3" cy="154.9" r=".47"/>
<circle cx="231.4" cy="154.9" r=".47"/>
<circle cx="193.8" cy="150.2" r=".47"/>
<circle cx="217.3" cy="150.2" r=".47"/>
<circle cx="243.2" cy="154.9" r=".47"/>
<circle cx="243.2" cy="166.7" r=".47"/>
<circle cx="250.2" cy="154.9" r=".47"/>
<circle cx="250.2" cy="143.2" r=".47"/>
<circle cx="250.2" cy="166.7" r=".47"/>
<circle cx="243.2" cy="143.2" r=".47"/>
<circle cx="163.2" cy="162" r=".47"/>
<circle cx="163.2" cy="150.2" r=".47"/>
<circle cx="132.6" cy="133.8" r=".47"/>
<circle cx="123.2" cy="145.5" r=".47"/>
<circle cx="123.2" cy="133.8" r=".47"/>
<circle cx="78.5" cy="79.8" r=".47"/>
<circle cx="78.5" cy="44.6" r=".47"/>
<circle cx="78.5" cy="32.8" r=".47"/>
<circle cx="71.5" cy="32.8" r=".47"/>
<circle cx="71.5" cy="37.5" r=".47"/>
<circle cx="36.2" cy="49.3" r=".47"/>
<circle cx="48" cy="98.6" r=".47"/>
<circle cx="71.5" cy="70.4" r=".47"/>
<circle cx="71.5" cy="86.8" r=".47"/>
<circle cx="78.5" cy="56.3" r=".47"/>
<circle cx="36.2" cy="61" r=".47"/>
<circle cx="38.6" cy="110.3" r=".47"/>
<circle cx="38.6" cy="98.6" r=".47"/>
<circle cx="31.5" cy="110.3" r=".47"/>
<circle cx="31.5" cy="98.6" r=".47"/>
<circle cx="31.5" cy="61" r=".47"/>
<circle cx="85.6" cy="56.3" r=".47"/>
<circle cx="71.5" cy="35.2" r=".47"/>
<circle cx="106.8" cy="32.8" r=".47"/>
<circle cx="125.6" cy="32.8" r=".47"/>
<circle cx="106.8" cy="44.6" r=".47"/>
<circle cx="95" cy="117.4" r=".47"/>
<circle cx="106.8" cy="117.4" r=".47"/>
<circle cx="106.8" cy="63.3" r=".47"/>
<circle cx="106.8" cy="82.1" r=".47"/>
<circle cx="106.8" cy="98.6" r=".47"/>
<circle cx="106.8" cy="105.6" r=".47"/>
<circle cx="106.8" cy="129.1" r=".47"/>
<circle cx="113.8" cy="63.3" r=".47"/>
<circle cx="113.8" cy="51.6" r=".47"/>
<circle cx="113.8" cy="70.4" r=".47"/>
<circle cx="113.8" cy="82.1" r=".47"/>
<circle cx="113.8" cy="98.6" r=".47"/>
<circle cx="113.8" cy="86.8" r=".47"/>
<circle cx="113.8" cy="105.6" r=".47"/>
<circle cx="113.8" cy="129.1" r=".47"/>
<circle cx="106.8" cy="51.6" r=".47"/>
<circle cx="106.8" cy="70.4" r=".47"/>
<circle cx="106.8" cy="86.8" r=".47"/>
<circle cx="113.8" cy="44.6" r=".47"/>
<circle cx="73.8" cy="112.7" r=".47"/>
<circle cx="73.8" cy="117.4" r=".47"/>
<circle cx="66.8" cy="129.1" r=".47"/>
<circle cx="66.8" cy="117.4" r=".47"/>
<circle cx="73.8" cy="129.1" r=".47"/>
<circle cx="73.8" cy="100.9" r=".47"/>
<circle cx="95" cy="32.8" r=".47"/>
</g>
<path d="M90.3 32.8v96.3" fill="none" stroke="#00f" stroke-width=".71"/>
<path d="M177.3 30.5a2.68 2.68 0 0 0 2.1 .9h1.2v-.2h.5l.4-.3 .5-.4M177.3 58.6l.5 .5 .5 .2h.4v.3h1.9v-.3h.5v-.2h.4v-.2l.5-.3M177.3 86.8l.5 .5 .5 .2h.4v.3h1.7l.2-.3h.5v-.2h.4v-.2h.3l.2-.3M177.3 115a2.71 2.71 0 0 0 2.1 1h1.2l.5-.3v-.2h.4v-.2h.3l.2-.3M40.9 159.6l.5 .5h.2v.2h.7v.3h1.7l.2-.3h.5v-.2h.5v-.2l.4-.3M177.3 145.5a2.67 2.67 0 0 0 2.1 1h1.2l.2-.2h.5l.2-.5h.3l.2-.3" fill="none" stroke="#f00" stroke-width=".23"/>
<text font-size="4.2" fill="#000080" x="205.6" y="180.2">格力特VF10-11G3驱动板</text>
<g font-size="2.8" fill="#000080">
<text x="55" y="56">1</text>
<text x="55" y="60.6">2</text>
<text x="55" y="65.3">3</text>
<text x="55" y="70">4</text>
<text x="38.6" y="72.4">POWERCD</text>
<text x="55" y="79.4">5</text>
<text x="55" y="84.1">6</text>
<text x="264.3" y="185.1">V1.0</text>
</g>
<text font-size="2.5" fill="#000080" x="219.6" y="184.8">http://liheming.jimdo.com</text>
<g font-size="2.3" fill="#000080">
<text x="22.1" y="37.2">CNPN</text>
<text x="266.7" y="189.8">1/1</text>
<text x="264.3" y="192.2">李和明</text>
</g>
<g font-size="2.1">
<text x="46.1" y="22.9">1</text>
<text x="113.6" y="22.9">2</text>
<text x="181.1" y="22.9">3</text>
<text x="248.6" y="22.9">4</text>
<text x="14.3" y="42.8">D</text>
<text x="280.1" y="42.8">D</text>
<text x="14.3" y="87.5">C</text>
<text x="280.1" y="87.5">C</text>
<text x="14.3" y="132.1">B</text>
<text x="280.1" y="132.1">B</text>
<text x="14.3" y="176.7">A</text>
<text x="197.3" y="175.5">Title</text>
<text x="280.1" y="176.7">A</text>
<text x="197.3" y="182.6">Size</text>
<text x="209" y="182.6">Number</text>
<text x="256.1" y="182.6">Revision</text>
<text x="197.3" y="189.6">Date:</text>
<text x="197.3" y="192">File:</text>
<text x="198.5" y="186.1">A4</text>
<text x="207.9" y="189.6">7-Jan-2012</text>
<text x="207.9" y="192">D:\变频器\tu20111110\国产变频器图纸.ddb</text>
<text x="244.3" y="189.6">Sheet</text>
<text x="244.3" y="192">Drawn By:</text>
<text x="250.9" y="189.6">of</text>
<text x="46.1" y="196.6">1</text>
<text x="113.6" y="196.6">2</text>
<text x="181.1" y="196.6">3</text>
<text x="248.6" y="196.6">4</text>
</g>
<g font-size="2.1" fill="#000080">
<text x="85.6" y="29.9">TP1</text>
<text x="177.3" y="29.9">UB1</text>
<text x="80.9" y="32.3">6GT.173.1002</text>
<text x="116.2" y="36">L1</text>
<text x="172.6" y="32.3">1</text>
<text x="172.6" y="34.6">2</text>
<text x="186.7" y="34.6">7</text>
<text x="186.7" y="32.3">8</text>
<text x="203.2" y="33.9">RB8</text>
<text x="236.8" y="32.3">RB29</text>
<text x="236.8" y="34.6">5.1K</text>
<text x="245.3" y="32.3">EB1</text>
<text x="38.6" y="36.3">RC3</text>
<text x="38.6" y="40">51K/2W</text>
<text x="50.3" y="36.3">RC2</text>
<text x="50.3" y="40">51K/2W</text>
<text x="62.1" y="36.3">RC1</text>
<text x="62.1" y="40">51K/2W</text>
<text x="73.6" y="41.7">CC1</text>
<text x="79.2" y="36.9">RC5</text>
<text x="79.2" y="39.3">51K</text>
<text x="92.6" y="36.5">DC14,15</text>
<text x="92.6" y="38.6">DIODE</text>
<text x="99.7" y="41.4">EC11</text>
<text x="109.1" y="41.4">CC3</text>
<text x="116.2" y="41.4">470u/35V</text>
<text x="118.5" y="39">EC8</text>
<text x="163.9" y="39.3">RB1</text>
<text x="163.9" y="41.7">10K</text>
<text x="172.6" y="36.9">3</text>
<text x="172.6" y="39.3">4</text>
<text x="186.7" y="39.3">5</text>
<text x="186.7" y="36.9">6</text>
<text x="195.9" y="36.9">DB1</text>
<text x="203.2" y="37.6">30R</text>
<text x="207.9" y="38.6">RB15</text>
<text x="222" y="38.6">RB15</text>
<text x="238.3" y="41.4">ZB15</text>
<text x="242.9" y="39.3">47u/35V</text>
<text x="252.6" y="36.7">CB8</text>
<text x="252.6" y="39">104</text>
<text x="36.9" y="44">RC4</text>
<text x="36.9" y="46.3">51K/2W</text>
<text x="97.4" y="43.8">470u/35V</text>
<text x="106.8" y="43.8">0.1u/63V</text>
<text x="177.3" y="44">A3120</text>
<text x="195.9" y="44">DIODE</text>
<text x="203.2" y="42.3">20R</text>
<text x="222" y="42.3">10K</text>
<text x="238.3" y="43.8">6.8V</text>
<text x="245.5" y="43.8">EB8</text>
<text x="252.6" y="46.1">CB15</text>
<text x="40.5" y="52.9">LED</text>
<text x="68.9" y="48.4">103/2KV</text>
<text x="71.5" y="53.2">DC1</text>
<text x="214.7" y="48.4">ZB1</text>
<text x="214.7" y="50.8">7.5V</text>
<text x="226.5" y="50.8">12V</text>
<text x="228.9" y="49">ZB8</text>
<text x="243.2" y="50.8">47u/35V</text>
<text x="252.6" y="48.4">104</text>
<text x="26.6" y="59.7">ZENER2</text>
<text x="29" y="57.6">ZC1</text>
<text x="40.5" y="59.7">R</text>
<text x="69.2" y="55.5">DIODE</text>
<text x="109.1" y="55.5">EC4</text>
<text x="116.2" y="57.8">CB1</text>
<text x="177.3" y="58.1">UB3</text>
<text x="79.2" y="60.5">RC6</text>
<text x="79.2" y="62.8">150R</text>
<text x="94.7" y="62.8">DC5</text>
<text x="106.8" y="60.2">47u/35V</text>
<text x="116.2" y="60.2">104</text>
<text x="172.6" y="60.5">1</text>
<text x="172.6" y="62.8">2</text>
<text x="172.6" y="65.1">3</text>
<text x="186.7" y="65.1">6</text>
<text x="186.7" y="62.8">7</text>
<text x="186.7" y="60.5">8</text>
<text x="195.9" y="65.1">DB3</text>
<text x="203.2" y="62.1">RB10</text>
<text x="203.2" y="65.8">30R</text>
<text x="236.8" y="60.5">RB30</text>
<text x="236.8" y="62.8">5.1K</text>
<text x="245.3" y="60.5">EB3</text>
<text x="252.6" y="64.9">CB10</text>
<text x="94.7" y="67.5">DIODE</text>
<text x="163.9" y="67.5">RB3</text>
<text x="163.9" y="69.8">10K</text>
<text x="172.6" y="67.5">4</text>
<text x="186.7" y="67.5">5</text>
<text x="203.2" y="70.5">20R</text>
<text x="207.9" y="66.7">RB17</text>
<text x="222" y="66.7">RB17</text>
<text x="222" y="70.5">10K</text>
<text x="238.3" y="69.6">ZB16</text>
<text x="238.3" y="71.9">6.8V</text>
<text x="242.9" y="67.5">47u/35V</text>
<text x="245.5" y="71.9">EB10</text>
<text x="252.6" y="67.2">104</text>
<text x="62.3" y="74.3">MOSFE1</text>
<text x="64.7" y="77.1">K2225</text>
<text x="79.2" y="72.2">RC7</text>
<text x="79.2" y="74.5">150R</text>
<text x="85.6" y="76.4">DC2</text>
<text x="109.1" y="74.3">EC5</text>
<text x="116.2" y="76.6">CB3</text>
<text x="177.3" y="72.2">A3120</text>
<text x="195.9" y="72.2">DIODE</text>
<text x="214.7" y="76.6">ZB3</text>
<text x="228.9" y="77.1">ZB10</text>
<text x="252.6" y="74.3">CB17</text>
<text x="252.6" y="76.6">104</text>
<text x="72.2" y="79.2">RC8</text>
<text x="72.2" y="81.5">1R</text>
<text x="94.7" y="81.5">DC6</text>
<text x="106.8" y="79">47u/35V</text>
<text x="116.2" y="79">104</text>
<text x="214.7" y="79">7.5V</text>
<text x="226.5" y="79">12V</text>
<text x="243.2" y="79">47u/35V</text>
<text x="78.6" y="88.4">221/2KV</text>
<text x="80.9" y="86">CC2</text>
<text x="94.7" y="86.3">DIODE</text>
<text x="172.6" y="88.6">1</text>
<text x="177.3" y="86.3">UB5</text>
<text x="186.7" y="88.6">8</text>
<text x="236.8" y="88.6">RB31</text>
<text x="245.3" y="88.6">EB5</text>
<text x="54.8" y="95.7">DC3</text>
<text x="68.9" y="93.1">ZC3</text>
<text x="68.9" y="95.4">2.4V</text>
<text x="106.8" y="95.4">47u/35V</text>
<text x="109.1" y="90.7">EC6</text>
<text x="116.2" y="93.1">CB5</text>
<text x="116.2" y="95.4">104</text>
<text x="163.9" y="95.7">RB5</text>
<text x="172.6" y="90.9">2</text>
<text x="172.6" y="93.3">3</text>
<text x="172.6" y="95.7">4</text>
<text x="186.7" y="95.7">5</text>
<text x="186.7" y="93.3">6</text>
<text x="186.7" y="90.9">7</text>
<text x="195.9" y="93.3">DB5</text>
<text x="203.2" y="90.3">RB12</text>
<text x="203.2" y="94">30R</text>
<text x="207.9" y="94.9">RB19</text>
<text x="222" y="94.9">RB19</text>
<text x="236.8" y="90.9">5.1K</text>
<text x="242.9" y="95.7">47u/35V</text>
<text x="252.6" y="93.1">CB12</text>
<text x="252.6" y="95.4">104</text>
<text x="83.1" y="100.3">DC8</text>
<text x="92.5" y="100.3">DIODE</text>
<text x="94.7" y="98">DC7</text>
<text x="163.9" y="98">10K</text>
<text x="177.3" y="100.3">A3120</text>
<text x="195.9" y="100.3">DIODE</text>
<text x="203.2" y="98.7">20R</text>
<text x="222" y="98.7">10K</text>
<text x="238.3" y="97.8">ZB17</text>
<text x="238.3" y="100.1">6.8V</text>
<text x="245.5" y="100.1">EB12</text>
<text x="24.5" y="104.6">EC1</text>
<text x="33.9" y="102.2">EC2</text>
<text x="40.7" y="106.9">ZC2</text>
<text x="48.7" y="102.7">RC9</text>
<text x="48.7" y="105.1">20K</text>
<text x="54.8" y="102.5">DIODE</text>
<text x="76.2" y="107.2">EC7</text>
<text x="80.7" y="105.1">DIODE</text>
<text x="94.7" y="105.1">DC3</text>
<text x="214.7" y="104.8">ZB5</text>
<text x="214.7" y="107.2">7.5V</text>
<text x="226.5" y="107.2">12V</text>
<text x="228.9" y="105.3">ZB12</text>
<text x="243.2" y="107.2">47u/35V</text>
<text x="252.6" y="102.5">CB19</text>
<text x="252.6" y="104.8">104</text>
<text x="22.1" y="109.1">47u/35V</text>
<text x="31.5" y="109.1">47u/35V</text>
<text x="40.7" y="109.1">18V</text>
<text x="76.2" y="109.5">47u/35V</text>
<text x="92.5" y="109.7">PKMUR160</text>
<text x="109.1" y="109.5">EC3</text>
<text x="83.1" y="116.8">DC9,10</text>
<text x="106.8" y="114.2">47u/35V</text>
<text x="116.2" y="118.9">CB2,4,6</text>
<text x="172.6" y="116.8">1</text>
<text x="172.6" y="119.1">2</text>
<text x="177.3" y="114.5">UB2</text>
<text x="186.7" y="119.1">7</text>
<text x="186.7" y="116.8">8</text>
<text x="203.2" y="118.5">RB16</text>
<text x="245.3" y="116.8">EB2</text>
<text x="67.5" y="123.9">RC11</text>
<text x="76.2" y="123.6">EC8</text>
<text x="76.2" y="125.9">470u/35V</text>
<text x="80.7" y="121.5">DIODE</text>
<text x="97.4" y="123.6">47u/35V</text>
<text x="99.7" y="121.3">EC13</text>
<text x="116.2" y="121.3">104</text>
<text x="163.9" y="123.9">RB2</text>
<text x="172.6" y="121.5">3</text>
<text x="172.6" y="123.9">4</text>
<text x="186.7" y="123.9">5</text>
<text x="186.7" y="121.5">6</text>
<text x="195.9" y="121.5">DB2</text>
<text x="203.2" y="122.2">30R</text>
<text x="207.9" y="123.1">RB9</text>
<text x="222" y="123.1">RB23</text>
<text x="242.9" y="123.9">47u/35V</text>
<text x="252.6" y="121.3">CB9</text>
<text x="252.6" y="123.6">104</text>
<text x="67.5" y="126.2">2K/2W</text>
<text x="92.5" y="128.5">DC16</text>
<text x="134.8" y="130.9">DC13</text>
<text x="163.9" y="126.2">10K</text>
<text x="177.3" y="128.5">A3120</text>
<text x="195.9" y="128.5">DIODE</text>
<text x="203.2" y="126.9">20R</text>
<text x="222" y="126.9">10K</text>
<text x="245.5" y="128.3">EB9</text>
<text x="252.6" y="130.7">CB16</text>
<text x="92.5" y="133.2">PKMUR160</text>
<text x="124" y="137.9">RC10</text>
<text x="134.8" y="137.9">DIODE</text>
<text x="135" y="137.7">CC5</text>
<text x="214.7" y="133">ZB2</text>
<text x="214.7" y="135.3">7.5V</text>
<text x="226.5" y="135.3">12V</text>
<text x="228.9" y="133.4">ZB9</text>
<text x="243.2" y="135.3">47u/35V</text>
<text x="252.6" y="133">104</text>
<text x="124" y="140.3">5.1K</text>
<text x="135" y="140.1">0.1u/63V</text>
<text x="172.6" y="147.3">1</text>
<text x="172.6" y="149.7">2</text>
<text x="177.3" y="145">UB4</text>
<text x="186.7" y="149.7">7</text>
<text x="186.7" y="147.3">8</text>
<text x="203.2" y="148.9">RB18</text>
<text x="245.3" y="147.3">EB4</text>
<text x="163.9" y="154.4">RB4</text>
<text x="172.6" y="152">3</text>
<text x="172.6" y="154.4">4</text>
<text x="186.7" y="154.4">5</text>
<text x="186.7" y="152">6</text>
<text x="195.9" y="152">DB4</text>
<text x="203.2" y="152.8">30R</text>
<text x="207.9" y="153.7">RB11</text>
<text x="222" y="153.7">RB25</text>
<text x="242.9" y="154.4">47u/35V</text>
<text x="252.6" y="151.8">CB11</text>
<text x="252.6" y="154.1">104</text>
<text x="36.2" y="161.4">1</text>
<text x="40.9" y="159.1">UB6</text>
<text x="50.3" y="161.4">8</text>
<text x="108.9" y="161.4">EB6</text>
<text x="163.9" y="156.7">10K</text>
<text x="177.3" y="159.1">A3120</text>
<text x="195.9" y="159.1">DIODE</text>
<text x="203.2" y="157.4">20R</text>
<text x="222" y="157.4">10K</text>
<text x="245.5" y="158.8">EB11</text>
<text x="252.6" y="161.2">CB18</text>
<text x="36.2" y="163.8">2</text>
<text x="36.2" y="166.1">3</text>
<text x="50.3" y="166.1">6</text>
<text x="50.3" y="163.8">7</text>
<text x="59.5" y="166.1">DB6</text>
<text x="66.8" y="163.1">RB20</text>
<text x="66.8" y="166.8">30R</text>
<text x="71.5" y="167.7">RB13</text>
<text x="85.6" y="167.7">RB27</text>
<text x="116.2" y="165.9">CB13</text>
<text x="214.7" y="163.5">ZB4</text>
<text x="214.7" y="165.9">7.5V</text>
<text x="226.5" y="165.9">12V</text>
<text x="228.9" y="164">ZB11</text>
<text x="243.2" y="165.9">47u/35V</text>
<text x="252.6" y="163.5">104</text>
<text x="27.5" y="168.5">RB6</text>
<text x="27.5" y="170.8">10K</text>
<text x="36.2" y="168.5">4</text>
<text x="40.9" y="173.2">A3120</text>
<text x="50.3" y="168.5">5</text>
<text x="59.5" y="173.2">DIODE</text>
<text x="66.8" y="171.5">20R</text>
<text x="85.6" y="171.5">10K</text>
<text x="106.5" y="168.5">47u/35V</text>
<text x="109.1" y="172.9">EB13</text>
<text x="116.2" y="168.2">104</text>
<text x="78.3" y="177.6">ZB6</text>
<text x="92.5" y="178.1">ZB13</text>
<text x="116.2" y="175.3">CB20</text>
<text x="116.2" y="177.6">104</text>
<text x="78.3" y="180">7.5V</text>
<text x="90.1" y="180">12V</text>
<text x="106.8" y="180">47u/35V</text>
</g>
<g font-size="2.1" fill="#800000">
<text x="253.1" y="28.7">VU+</text>
<text x="22.8" y="33.5">P</text>
<text x="128.4" y="33.5">+5V</text>
<text x="155.2" y="35.7">G1'</text>
<text x="216.2" y="32.3">G1</text>
<text x="230.2" y="32.3">E1</text>
<text x="22.6" y="40.5">N</text>
<text x="116.7" y="52.2">VU-</text>
<text x="253.1" y="52.2">VU-</text>
<text x="253.1" y="56.9">VV+</text>
<text x="116.7" y="63.9">VU+</text>
<text x="155.2" y="63.9">G3'</text>
<text x="216.2" y="60.5">G3</text>
<text x="230.2" y="60.5">E3</text>
<text x="116.7" y="71">VV-</text>
<text x="41.7" y="80.4">+5V</text>
<text x="63.2" y="83.9">V+</text>
<text x="116.7" y="82.7">VV+</text>
<text x="253.1" y="80.4">VV-</text>
<text x="116.7" y="87.5">VW-</text>
<text x="216.2" y="88.6">G5</text>
<text x="230.2" y="88.6">E5</text>
<text x="253.1" y="85.1">VW+</text>
<text x="155.2" y="92.1">G5'</text>
<text x="67.2" y="101.5">VE+</text>
<text x="116.7" y="99.2">VW+</text>
<text x="116.7" y="106.2">V+</text>
<text x="67.5" y="113.3">VE0</text>
<text x="253.1" y="108.6">VW-</text>
<text x="253.1" y="113.3">V+</text>
<text x="59.5" y="118">+24V</text>
<text x="216.2" y="116.8">G2</text>
<text x="230.2" y="116.8">E2</text>
<text x="155.2" y="120.3">G2'</text>
<text x="60.5" y="129.7">24G</text>
<text x="116.7" y="129.7">V-</text>
<text x="118.3" y="134.4">Us</text>
<text x="253.1" y="136.8">V-</text>
<text x="253.1" y="143.8">V+</text>
<text x="216.2" y="147.3">G4</text>
<text x="230.2" y="147.3">E4</text>
<text x="155.2" y="150.9">G4'</text>
<text x="79.8" y="161.4">G6</text>
<text x="93.8" y="161.4">E6</text>
<text x="116.7" y="157.9">V+</text>
<text x="18.8" y="164.9">G6'</text>
<text x="253.1" y="167.3">V-</text>
<text x="116.7" y="181.4">V-</text>
</g>
<text font-size="1.7" fill="#000080" x="89.1" y="89.2" transform="rotate(-90 89.1 89.2)">PKMUR1100E</text>
</svg>
